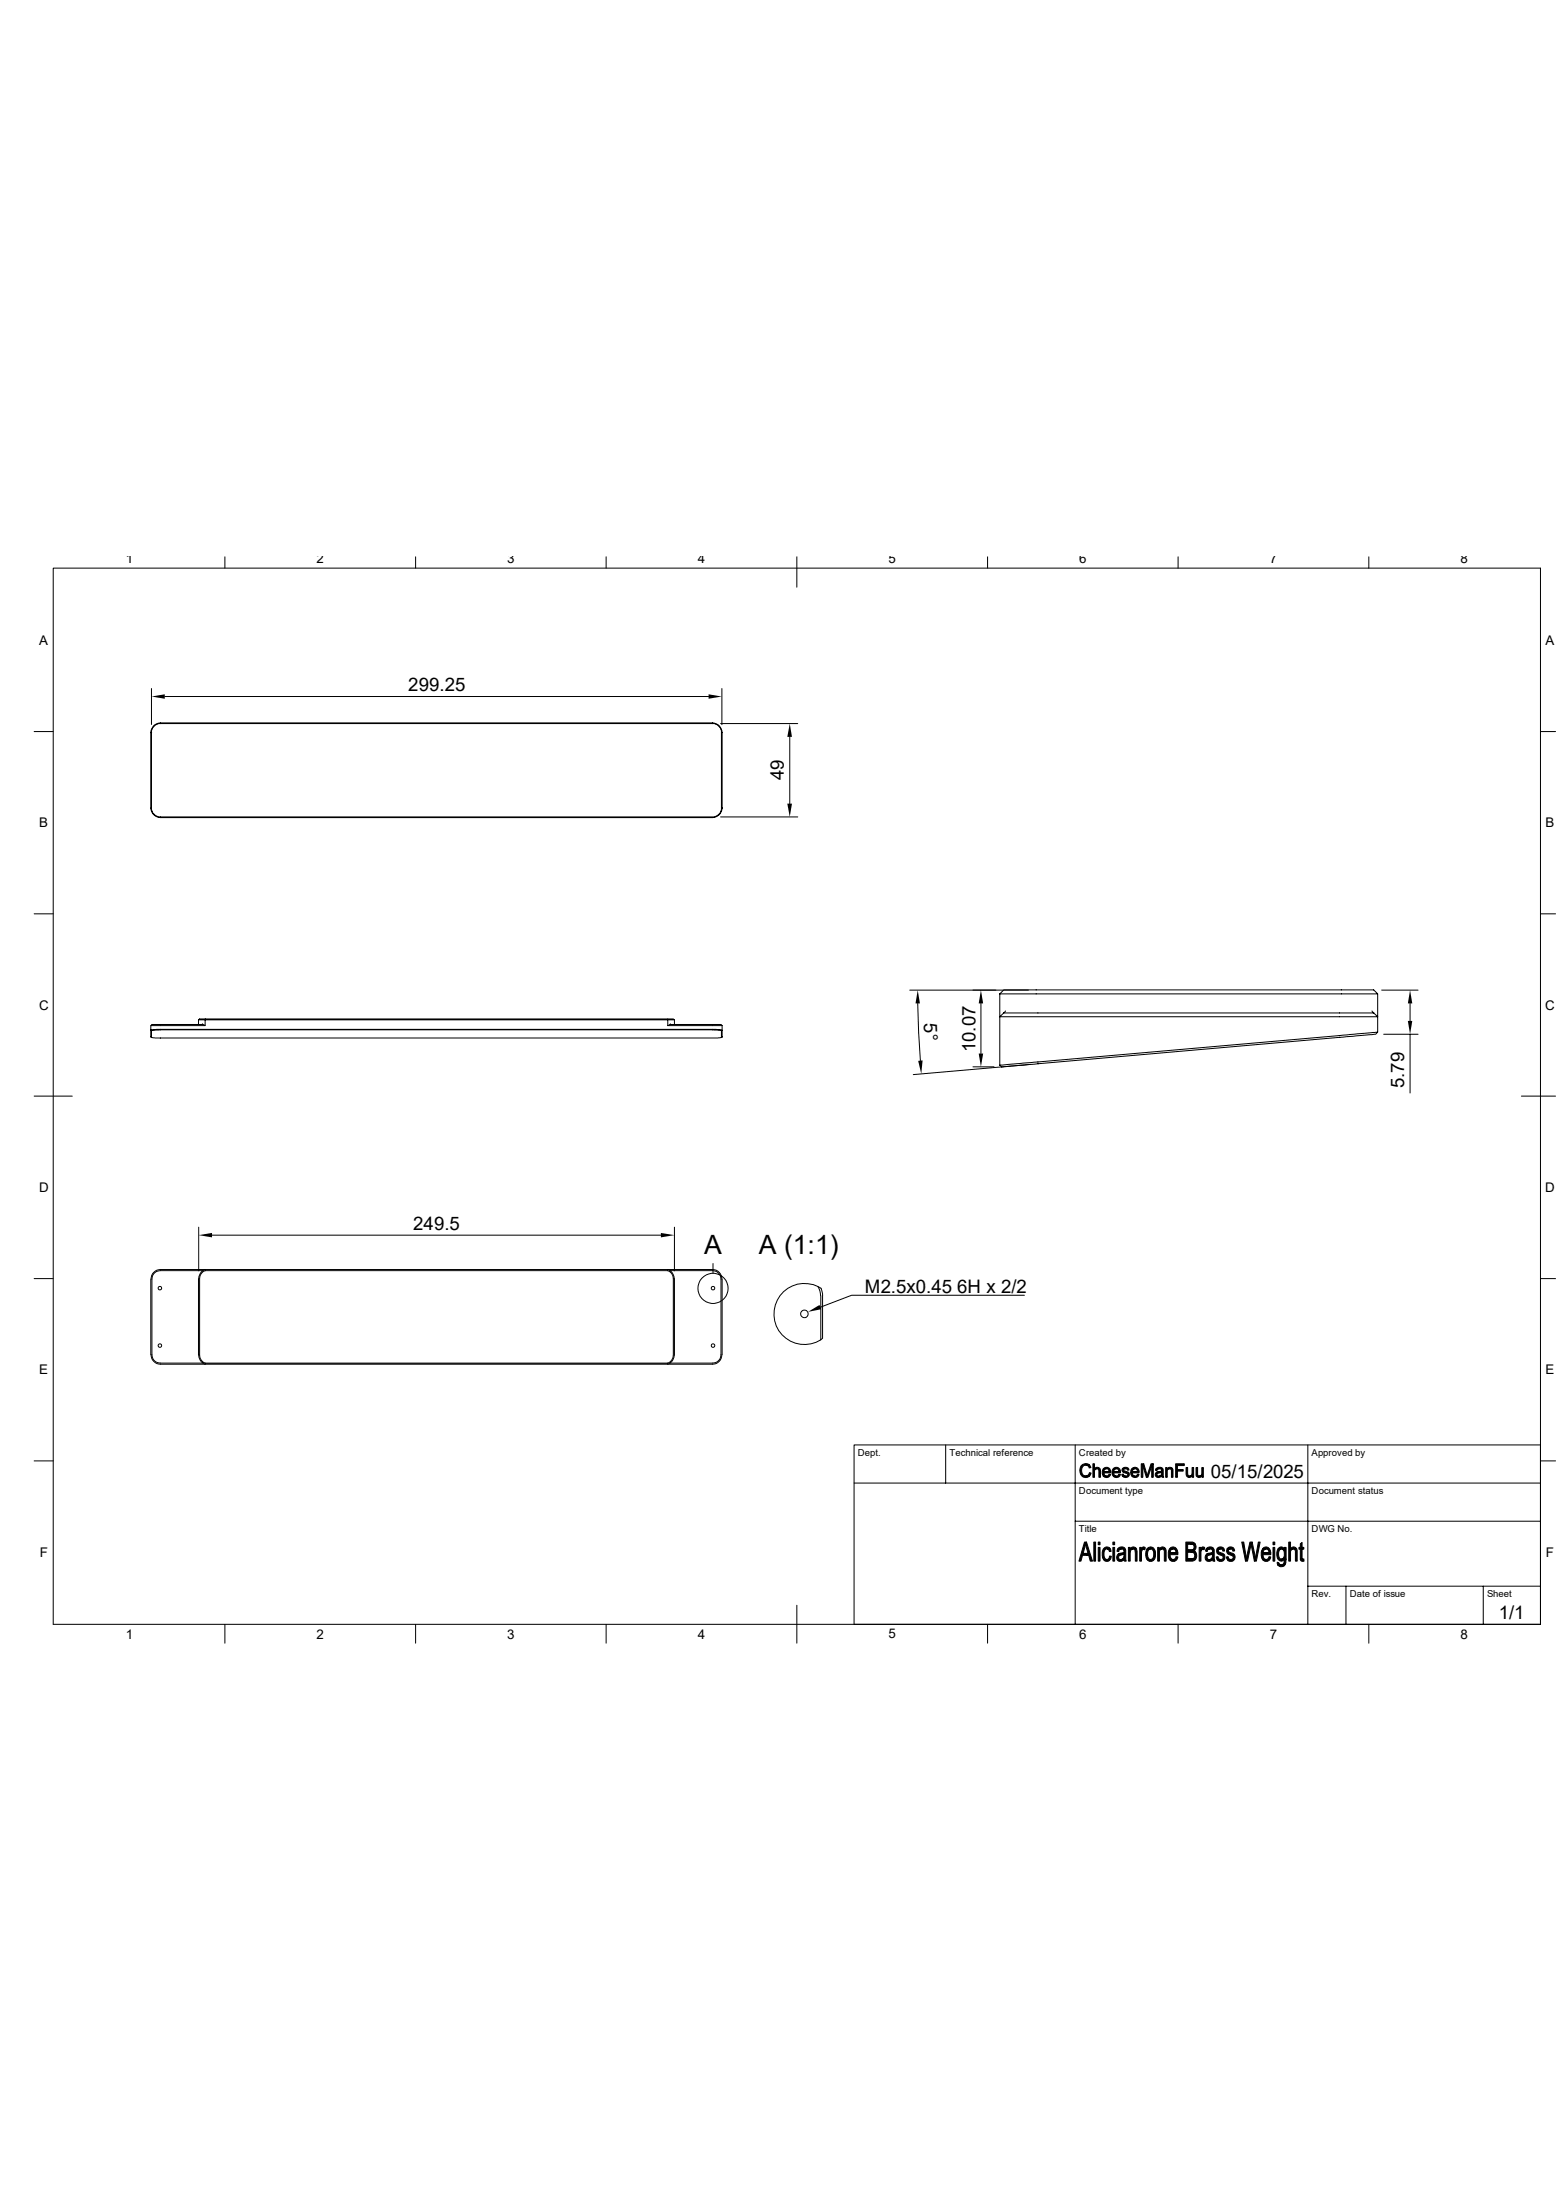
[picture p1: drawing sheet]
<svg xmlns="http://www.w3.org/2000/svg" width="297mm" height="420mm" viewBox="0 0 297 420" stroke-linecap="round" stroke-linejoin="round" font-family="sans-serif">
<g fill="none" stroke="#000" stroke-width=".19">
<path d="M10.2 108.5h283.8v201.6h-283.8zM42.9 106.3v2.2M79.3 106.3v2.2M115.7 106.3v2.2M152.1 106.3v5.8M188.5 106.3v2.2M224.9 106.3v2.2M261.3 106.3v2.2M6.5 139.7h3.7M28.9 131.4v6.9M28.9 139.8v14.5a1.74 1.74 0 0 0 1.7 1.7h105.4a1.74 1.74 0 0 0 1.7-1.7v-14.5M28.9 139.8a1.74 1.74 0 0 1 1.7-1.7h105.4a1.74 1.74 0 0 1 1.7 1.7"/>
<path d="M28.9 139.8h.1M29.3 138.6l.6-.4 .7-.2h105.4a1.88 1.88 0 0 1 1.8 1.8v14.5a1.88 1.88 0 0 1-1.8 1.8h-105.4a1.88 1.88 0 0 1-1.8-1.8v-14.5l.2-.7zM31.5 133h103.8M137.5 138.1h14.8M137.7 139.8h.1M137.8 131.4v6.9M294 139.7h2.9M137.5 156h14.8M137.8 154.3h.1M150.7 140.7v12.7M6.5 174.5h3.7M294 174.5h2.9"/>
<path d="M28.8 196.7l1.1-.2h106.8l1.2 .2M28.8 196.7v1.3h.1M28.8 196.7h.1M28.9 198l.8 .2h107.2l.8-.2M28.9 196.8l1.7-.2h105.4l1.7 .2M28.9 198h.1M28.9 196.8v1.2M28.9 196.8h.1M37.9 194.7l-.1 .9M37.9 194.7h1.3v1.1h-10.4v.9M38.6 195.5l.6 .2M38.7 195.5l-9 .1a.79 .79 0 0 0-.9 .2"/>
<path d="M39.2 194.5h-1.1l-.2 .2M127.4 194.5h1.1l.2 .2h-1.2zM127.4 194.5h-88.2v.2h88.3v1.1M127.5 195.8l.5-.3 8.9 .1a.79 .79 0 0 1 .9 .2M127.5 195.8h10.3M128.7 194.7l.1 .9M137.7 196.8v1.2M137.7 198h.1M137.7 196.8h.1M137.8 198h-.1M137.8 198h.1M137.8 195.8v2.2"/>
<path d="M173.7 189h22.6M175.2 191.6l.5 10.9M187.2 191.6v9.5M190.8 189.7v13.7M190.8 189.7h72.2v4.4l-.8-.7M190.8 189.7l.8-.7h70.6l.8 .7M191.6 193.4l-.8 .7h72.2v2.9M191.6 193.4h70.6M191.9 193l-.3 .4M255.7 198l6.9-.6 .4-.4-72.2 6.4M255.7 198l-64.5 5.7-.4-.3M255.7 198h.1"/>
<path d="M261.9 193l.3 .4M263.7 189h7M264.1 197.4h6.6M269.2 191.6v3.3M269.2 197.4v11.3M6.5 209.3h7.3M185.7 203.7h4M196.7 203.2l-22.4 1.9M290.4 209.3h6.5M37.9 234.3v8.3M40.5 235.8h85.7M128.7 234.3v8.3"/>
<path d="M6.5 244.1h3.7M28.8 244.2v14.4M28.8 258.6a1.81 1.81 0 0 0 1.8 1.8h8.6a1.86 1.86 0 0 1-1.3-1.7M28.8 244.2a1.81 1.81 0 0 1 1.8-1.8h105.4a1.81 1.81 0 0 1 1.8 1.8v14.4a1.88 1.88 0 0 1-1.8 1.8h-8.5a1.86 1.86 0 0 0 1.2-1.7M37.9 244.1v14.6M38.7 242.7l-8.1-.1a1.59 1.59 0 0 0-1.6 1.6v14.4a1.59 1.59 0 0 0 1.6 1.6l8.1-.1M39.2 242.6v-.2a1.86 1.86 0 0 0-1.3 1.7M39.2 242.6a1.6 1.6 0 0 0-1.1 1.5v14.6l.1 .6a1.53 1.53 0 0 0 1 .9M39.2 242.6h88.2l.1-.2a1.86 1.86 0 0 1 1.2 1.7M127.4 242.6a1.6 1.6 0 0 1 1.1 1.5v14.6l-.1 .6a1.53 1.53 0 0 1-1 .9M128 242.7l8-.1a1.59 1.59 0 0 1 1.6 1.6v14.4a1.59 1.59 0 0 1-1.6 1.6l-8-.1M128.7 244.1v14.6"/>
<path d="M136.1 241.2v1.8M156.1 245.6l.4 .9 .1 .9M156.7 246l.3 1v8.5M156.8 246a5.8 5.8 0 0 0-9.1 4.8 5.8 5.8 0 0 0 9 5v-8.4M157 255.5l-.4 .3M195.5 247.3h-32.9l-6 2.3M294 244.1h2.9M6.5 278.9h3.7M39.2 260.2h88.2l.1 .2h-88.3zM180.5 275.8v7.3M205.2 275.8v34.3M249.6 275.8v34.3"/>
<path d="M294 275.8h-131v34.3M294 278.9h2.9M163 283.1h131M205.2 290.4h88.8M42.9 310.1v3.6M79.3 310.1v3.6M115.7 310.1v3.6M152.1 306.5v7.2M188.5 310.1v3.6M224.9 310.1v3.6M249.6 302.8h44.4M256.9 302.8v7.3"/>
<path d="M261.3 310.1v3.6M283.1 302.8v7.3"/>
<circle cx="30.5" cy="245.9" r=".34"/>
<circle cx="30.5" cy="256.9" r=".34"/>
<circle cx="136.1" cy="256.9" r=".34"/>
<circle cx="136.1" cy="245.9" r=".34"/>
<circle cx="136.1" cy="246" r="2.88"/>
<circle cx="153.5" cy="250.8" r=".72"/>
</g>
<g fill="#000" stroke="#000" stroke-width=".19">
<path d="M206.5 279.7l.2-.1a1.05 1.05 0 0 1 1.3 .1h-.7a1.08 1.08 0 0 0-.8 1 1.08 1.08 0 0 0 .7 1.1l.7 .1a1.13 1.13 0 0 1-1.3 0 1.13 1.13 0 0 1-.5-1.3l.2-.6z" fill-rule="evenodd"/>
<path d="M207.3 279.7h.7l.2 .5h-.3l-.3-.4z" fill-rule="evenodd"/>
<path d="M208.6 279.4h.3v1h.5h-.2l-.3 .4v1.2h-.3z" fill-rule="evenodd"/>
<path d="M218.3 279.4l.7 2.2-.2 .4-.7-2.2z" fill-rule="evenodd"/>
<path d="M217.8 279.4h.5l-.2 .4v2.2h-.3z" fill-rule="evenodd"/>
<path d="M220.1 279.4v2.6h-.3v-2.1z" fill-rule="evenodd"/>
<path d="M219.7 279.4h.4l-.3 .5-.7 2.1h-.3z" fill-rule="evenodd"/>
<path d="M224.4 279.4h1.7v.4h-1.4v.7h1.1v.3h-1.1v1.2h-.3z" fill-rule="evenodd"/>
<path d="M207 294.4h.4l-.2 .4-.4 1.7 1 .4h-1.2l-.3 1.1h-.3z" fill-rule="evenodd"/>
<path d="M207.4 294.4l1.1 3.6h-.4l-.3-1.1-1-.4h.9l-.5-1.7z" fill-rule="evenodd"/>
<path d="M207.2 281.8l.5-.2 .2-.5 .4 .1-.4 .6z" fill-rule="evenodd"/>
<path d="M208.8 294.4h.3v3.6h-.3z" fill-rule="evenodd"/>
<path d="M209 280.3a.62 .62 0 0 1 .7-.1 .62 .62 0 0 1 .4 .6v1.2h-.3l-.1-1.5-.8-.1z" fill-rule="evenodd"/>
<path d="M209.6 295.4h.4v2.6h-.4z" fill-rule="evenodd"/>
<path d="M209.6 294.4h.4v.5h-.4z" fill-rule="evenodd"/>
<path d="M210.6 280.4h.6l-.4 .2-.1 .3h1.3v.3h-1.3l.2 .4 .3 .2h-.6l-.2-.5v-.4z" fill-rule="evenodd"/>
<path d="M210.6 280.4a.8 .8 0 0 1 .9-.2 .8 .8 0 0 1 .5 .7h-1.3h1l-.2-.4z" fill-rule="evenodd"/>
<path d="M210.7 295.7a.76 .76 0 0 1 1.2 0h-.6a1.01 1.01 0 0 0-.5 1.4l.1 .4 .4 .2h-.6a2.24 2.24 0 0 1 0-2z" fill-rule="evenodd"/>
<path d="M210.6 281.8h.6l.5-.4 .3 .1a.84 .84 0 0 1-1.4 .3z" fill-rule="evenodd"/>
<path d="M210.7 297.7h.8l.2-.3 .1-.3h.3a.83 .83 0 0 1-.5 .9 .83 .83 0 0 1-.9-.3z" fill-rule="evenodd"/>
<path d="M211.3 295.7h.6l.2 .5h-.3l-.2-.3z" fill-rule="evenodd"/>
<path d="M212.5 280.4h.6l-.3 .1-.2 .4h1.3v.3h-1.3l.1 .4 .4 .2h-.6a1.26 1.26 0 0 1 0-1.4z" fill-rule="evenodd"/>
<path d="M212.4 295.4h.4v2.6h-.4z" fill-rule="evenodd"/>
<path d="M212.4 294.4h.4v.5h-.4z" fill-rule="evenodd"/>
<path d="M212.7 280.2a.78 .78 0 0 1 1.2 .7h-1.3h1l-.3-.5h-.8z" fill-rule="evenodd"/>
<path d="M213.3 295.7h.8l-.4 .1-.2 .4-.3-.1z" fill-rule="evenodd"/>
<path d="M213.3 296.8l.1-.1h1.1l-.1 .1a.79 .79 0 0 0-.9 .7l.3 .2 .7 .1a.77 .77 0 0 1-1.1 .1 .77 .77 0 0 1-.1-1.1z" fill-rule="evenodd"/>
<path d="M212.5 281.8h.8l.3-.4 .3 .1a.81 .81 0 0 1-1.4 .3z" fill-rule="evenodd"/>
<path d="M213.9 297.7h.7z" fill-rule="evenodd"/>
<path d="M213.4 295.6a.84 .84 0 0 1 1-.2 .84 .84 0 0 1 .5 .9l.1 1.7h-.4v-.3h-.5l.4-.4v-.6h-1.1l.6-.2a.41 .41 0 0 0 .5-.4 .41 .41 0 0 0-.4-.4z" fill-rule="evenodd"/>
<path d="M214.2 280.4h.6a.28 .28 0 0 0-.3 .3 .28 .28 0 0 0 .4 .2 .62 .62 0 0 1 .7 .7 .62 .62 0 0 1-1 .4l-.4-.2h.7a.32 .32 0 0 0 .4-.3 .32 .32 0 0 0-.5-.3 .59 .59 0 0 1-.6-.8z" fill-rule="evenodd"/>
<path d="M214.1 281.5l.3-.1 .2 .3 .3 .1h-.7z" fill-rule="evenodd"/>
<path d="M214.4 280.2a.76 .76 0 0 1 1.1 .4l-.3 .1-.3-.3h-.7z" fill-rule="evenodd"/>
<path d="M215.4 295.4h.3v.3l.4 .1-.3 .2-.1 .4v1.6h-.3z" fill-rule="evenodd"/>
<path d="M215.7 295.7h.6z" fill-rule="evenodd"/>
<path d="M216 280.4h.7l-.5 .3v.2h1.2v.3h-1.2l.1 .4 .4 .2h-.6l-.2-.2a1.05 1.05 0 0 1 .1-1.1z" fill-rule="evenodd"/>
<path d="M215.9 295.5a.72 .72 0 0 1 .8 0 .72 .72 0 0 1 .3 .7v1.8h-.3v-2l-.2-.3h-.7z" fill-rule="evenodd"/>
<path d="M216.1 280.4a.78 .78 0 0 1 .8-.2 .78 .78 0 0 1 .5 .7h-1.2l.9-.1-.2-.4z" fill-rule="evenodd"/>
<path d="M216.1 281.8h.8l.2-.4 .3 .1a.81 .81 0 0 1-1.3 .3z" fill-rule="evenodd"/>
<path d="M217.6 295.4h.2v.4h.5l-.2 .1-.2 .4v1.7h-.3z" fill-rule="evenodd"/>
<path d="M218 295.5l.2-.2 .4 .1-.1 .5-.7-.1z" fill-rule="evenodd"/>
<path d="M218.9 295.7h.7a1.24 1.24 0 0 0-.4 1.8l.4 .2-.7-.1a2.25 2.25 0 0 1 0-1.9z" fill-rule="evenodd"/>
<path d="M219 295.6a.95 .95 0 0 1 1.2-.1 .95 .95 0 0 1 .4 1.1 1.04 1.04 0 0 1-.3 1.1 1.04 1.04 0 0 1-1.1 .2l-.3-.2h.7a1.22 1.22 0 0 0 .2-2z" fill-rule="evenodd"/>
<path d="M220.6 280.4h.7h-.3l-.1 .3h-.3z" fill-rule="evenodd"/>
<path d="M220.7 281.1h1h-.1a.55 .55 0 0 0-.7 .5l.2 .2h.6a.62 .62 0 0 1-.9 .2 .62 .62 0 0 1-.1-.9z" fill-rule="evenodd"/>
<path d="M221 295.4h.3v.3l.3 .1-.3 .4v1.8h-.3z" fill-rule="evenodd"/>
<path d="M221.3 295.7h.5z" fill-rule="evenodd"/>
<path d="M220.7 280.3a.74 .74 0 0 1 .8-.2 .74 .74 0 0 1 .5 .7l.1 1.2h-.3l-.1-.2h-.3l.3-.3v-.4h-.9l.5-.2a.31 .31 0 0 0 .4-.2 .31 .31 0 0 0-.4-.3z" fill-rule="evenodd"/>
<path d="M221.2 281.8h.5z" fill-rule="evenodd"/>
<path d="M221.4 295.5a.74 .74 0 0 1 .9 0 .74 .74 0 0 1 .3 .9v1.6h-.4v-1.9l-.2-.4h-.7z" fill-rule="evenodd"/>
<path d="M222.5 280.2h.3v.2h.3l-.3 .3v1.3h-.3z" fill-rule="evenodd"/>
<path d="M222.8 280.4h.5z" fill-rule="evenodd"/>
<path d="M223.2 295.7h.7l-.3 .1-.2 .7h1.4v.3h-1.4l.1 .7 .4 .2h-.6a2.33 2.33 0 0 1-.1-2z" fill-rule="evenodd"/>
<path d="M222.9 280.2a.61 .61 0 0 1 .7 0 .61 .61 0 0 1 .3 .7v1.1h-.3v-1.5l-.3-.1h-.5z" fill-rule="evenodd"/>
<path d="M223.3 295.6a.91 .91 0 0 1 1.1-.1 .91 .91 0 0 1 .4 1h-1.4h1.1l-.3-.7z" fill-rule="evenodd"/>
<path d="M223.3 297.7h.8l.4-.5h.3a.86 .86 0 0 1-.6 .9 .86 .86 0 0 1-.9-.4z" fill-rule="evenodd"/>
<path d="M226.4 280.2h.3v1.4l.2 .2h.6a.64 .64 0 0 1-.7 .2 .64 .64 0 0 1-.4-.7z" fill-rule="evenodd"/>
<path d="M227.1 281.8l.5-.1z" fill-rule="evenodd"/>
<path d="M226.4 294.4h1.2l.6 .4h-1.5v1.1l1.3 .1-.1 .1 .3 .2h-1.5v1.3h1.6l-.5 .4h-1.4z" fill-rule="evenodd"/>
<path d="M227.5 280.2h.3v1.8h-.2v-.3h-.3l.2-.4z" fill-rule="evenodd"/>
<path d="M227.2 294.8h1l.1 .4-.3 .8-1.3-.1h.6a.56 .56 0 0 0 .6-.6 .56 .56 0 0 0-.7-.5z" fill-rule="evenodd"/>
<path d="M227.3 296.3h.9l.2 .6-.1 .7h-1.6h.7a.64 .64 0 0 0 .7-.7 .64 .64 0 0 0-.8-.6z" fill-rule="evenodd"/>
<path d="M228.3 280.2h.3v1.4l.8 .2a.62 .62 0 0 1-.7 .2 .62 .62 0 0 1-.4-.7z" fill-rule="evenodd"/>
<path d="M228.9 281.8l.5-.1z" fill-rule="evenodd"/>
<path d="M228.9 295.4h.3v.4h.4l-.2 .1-.2 .3v1.8h-.3z" fill-rule="evenodd"/>
<path d="M229.3 295.5l.2-.2 .5 .2-.2 .4-.6-.1z" fill-rule="evenodd"/>
<path d="M229.4 280.2h.3v1.8h-.3v-.3h-.2l.2-.3z" fill-rule="evenodd"/>
<path d="M230.2 295.7h.8l-.4 .1-.2 .4-.3-.1z" fill-rule="evenodd"/>
<path d="M230.2 296.8l.1-.1h1.1l-.2 .1a.56 .56 0 0 0-.6 .2 .56 .56 0 0 0-.1 .6l.9 .2a.77 .77 0 0 1-1.1 .1 .77 .77 0 0 1-.1-1.1z" fill-rule="evenodd"/>
<path d="M230.3 295.6a.84 .84 0 0 1 1-.2 .84 .84 0 0 1 .5 .9l.1 1.7h-.4v-.3h-.4l.3-.4v-.6h-1.1l.6-.2a.41 .41 0 0 0 .5-.4 .41 .41 0 0 0-.4-.4z" fill-rule="evenodd"/>
<path d="M230.8 297.7h.7z" fill-rule="evenodd"/>
<path d="M232.3 295.7h.7a.37 .37 0 0 0-.5 .4 .37 .37 0 0 0 .5 .3 .83 .83 0 0 1 .7 1.2 .83 .83 0 0 1-1.4 .1h.7a.43 .43 0 0 0 .5-.4 .43 .43 0 0 0-.6-.4 .81 .81 0 0 1-.6-1.2z" fill-rule="evenodd"/>
<path d="M232.2 297.2h.3l.1 .3 .4 .2h-.7z" fill-rule="evenodd"/>
<path d="M232.5 295.4a.81 .81 0 0 1 1.3 .7h-.4l-.3-.4h-.8z" fill-rule="evenodd"/>
<path d="M234.2 295.7h.7a.37 .37 0 0 0-.4 .4 .37 .37 0 0 0 .5 .3 .83 .83 0 0 1 .7 1.2 .83 .83 0 0 1-1.4 .1h.7a.43 .43 0 0 0 .4-.4 .43 .43 0 0 0-.5-.4 .85 .85 0 0 1-.7-1.2z" fill-rule="evenodd"/>
<path d="M234.1 297.2h.3l.1 .3 .4 .2h-.6z" fill-rule="evenodd"/>
<path d="M234.2 295.7a.78 .78 0 0 1 .9-.4 .78 .78 0 0 1 .6 .8h-.4l-.3-.4z" fill-rule="evenodd"/>
<path d="M237 294.4h.4l.5 2.9-.2 .7z" fill-rule="evenodd"/>
<path d="M238.6 294.4h.4l-.2 .4-.7 3.2h-.4z" fill-rule="evenodd"/>
<path d="M239 294.4l.6 2.9-.2 .7-.6-3.2z" fill-rule="evenodd"/>
<path d="M240.2 294.4h.3l-.7 3.6h-.4z" fill-rule="evenodd"/>
<path d="M241 295.7h.7l-.5 .3-.1 .5h1.5v.3h-1.5l.2 .7 .4 .2h-.7a2.16 2.16 0 0 1 0-2z" fill-rule="evenodd"/>
<path d="M241 295.6a.9 .9 0 0 1 1.1-.1 .9 .9 0 0 1 .5 1h-1.5h1.1v-.4l-.3-.3z" fill-rule="evenodd"/>
<path d="M241 297.7h.9l.3-.5h.4a.86 .86 0 0 1-.6 .9 .86 .86 0 0 1-1-.4z" fill-rule="evenodd"/>
<path d="M243 295.4h.3v2.6h-.3z" fill-rule="evenodd"/>
<path d="M243 294.4h.3v.5h-.3z" fill-rule="evenodd"/>
<path d="M243.8 298.2l.3 .1a.37 .37 0 0 0 .5 .4h-.7z" fill-rule="evenodd"/>
<path d="M244 295.7h.6a1.14 1.14 0 0 0 0 1.9h.9l-.4 .1a.77 .77 0 0 1-.9 .2 .77 .77 0 0 1-.4-.9l-.1-.6z" fill-rule="evenodd"/>
<path d="M244.2 295.4h.6l.4 .3h-1.2z" fill-rule="evenodd"/>
<path d="M243.9 298.7h.7a.7 .7 0 0 0 .5-1l.4-.1a1.23 1.23 0 0 1-.7 1.4l-.4 .1z" fill-rule="evenodd"/>
<path d="M244.8 295.7h.4v-.3h.3v2.2h-.9a1.06 1.06 0 0 0 .5-1.4z" fill-rule="evenodd"/>
<path d="M246 294.4h.3v1.3h.5l-.3 .1-.2 .4v1.8h-.3z" fill-rule="evenodd"/>
<path d="M246.4 295.5a.74 .74 0 0 1 .9 0 .74 .74 0 0 1 .3 .8v1.7h-.3l-.1-2-.1-.3h-.8z" fill-rule="evenodd"/>
<path d="M248.2 294.7l.3-.2v.9h.4v.3h-.4v1.8l.2 .1h-.5v-1.9h-.3v-.3h.3z" fill-rule="evenodd"/>
<path d="M248.2 297.6h.7v.4h-.5z" fill-rule="evenodd"/>
</g>
<g fill="#000">
<path d="M28.9 133l2.6-.5v.9zM135.3 132.5l2.5 .5-2.5 .4zM150.3 153.4h.9l-.5 2.6zM150.7 138.1l.5 2.6h-.9zM175.2 189l.4 2.6h-.8zM187.2 189l.5 2.6h-.9zM269.2 189l.4 2.6h-.9zM268.7 194.9h.9l-.4 2.5zM175.3 202.5l.8-.1-.2 2.6zM186.8 201.1h.9l-.5 2.6zM37.9 235.8l2.6-.4v.8zM126.2 235.4l2.5 .4-2.5 .4z"/>
<path d="M154.2 250.4l2.2-1.3 .4 .8z"/>
</g>
<g font-size="5.1">
<text x="134.4" y="239.4">A</text>
<text x="144.9" y="239.4">A (1:1)</text>
</g>
<g font-size="3.6">
<text x="77.9" y="131.9">299.25</text>
<text x="149.7" y="149" transform="rotate(-90 149.7 149)">49</text>
<text x="176.3" y="195.3" transform="rotate(87 176.3 195.3)">5°</text>
<text x="186.2" y="200.9" transform="rotate(-90 186.2 200.9)">10.07</text>
<text x="268.1" y="207.8" transform="rotate(-90 268.1 207.8)">5.79</text>
<text x="78.9" y="234.7">249.5</text>
<text x="165.1" y="246.8">M2.5x0.45 6H x 2/2</text>
<text x="231.1" y="282.1">05/15/2025</text>
<text x="286.1" y="309.1">1/1</text>
</g>
<g font-size="2.5">
<text x="24" y="107.6">1</text>
<text x="60.4" y="107.6">2</text>
<text x="96.8" y="107.5">3</text>
<text x="133.2" y="107.6">4</text>
<text x="169.6" y="107.5">5</text>
<text x="206" y="107.5">6</text>
<text x="242.4" y="107.5">7</text>
<text x="278.8" y="107.5">8</text>
<text x="7.5" y="123.1">A</text>
<text x="295" y="123.1">A</text>
<text x="7.5" y="157.9">B</text>
<text x="295" y="157.9">B</text>
<text x="7.5" y="192.8">C</text>
<text x="294.9" y="192.8">C</text>
<text x="7.5" y="227.6">D</text>
<text x="294.9" y="227.6">D</text>
<text x="7.5" y="262.4">E</text>
<text x="295" y="262.4">E</text>
<text x="7.6" y="297.2">F</text>
<text x="295.1" y="297.2">F</text>
<text x="24" y="312.8">1</text>
<text x="60.4" y="312.8">2</text>
<text x="96.8" y="312.8">3</text>
<text x="133.2" y="312.8">4</text>
<text x="169.6" y="312.8">5</text>
<text x="206" y="312.8">6</text>
<text x="242.4" y="312.8">7</text>
<text x="278.8" y="312.8">8</text>
</g>
<g font-size="1.8">
<text x="163.7" y="277.9">Dept.</text>
<text x="181.2" y="277.9">Technical reference</text>
<text x="206" y="277.9">Created by</text>
<text x="250.4" y="277.9">Approved by</text>
<text x="206" y="285.2">Document type</text>
<text x="250.4" y="285.2">Document status</text>
<text x="206" y="292.4">Title</text>
<text x="250.4" y="292.4">DWG No.</text>
<text x="250.4" y="304.8">Rev.</text>
<text x="257.6" y="304.8">Date of issue</text>
<text x="283.9" y="304.8">Sheet</text>
</g>
</svg>
